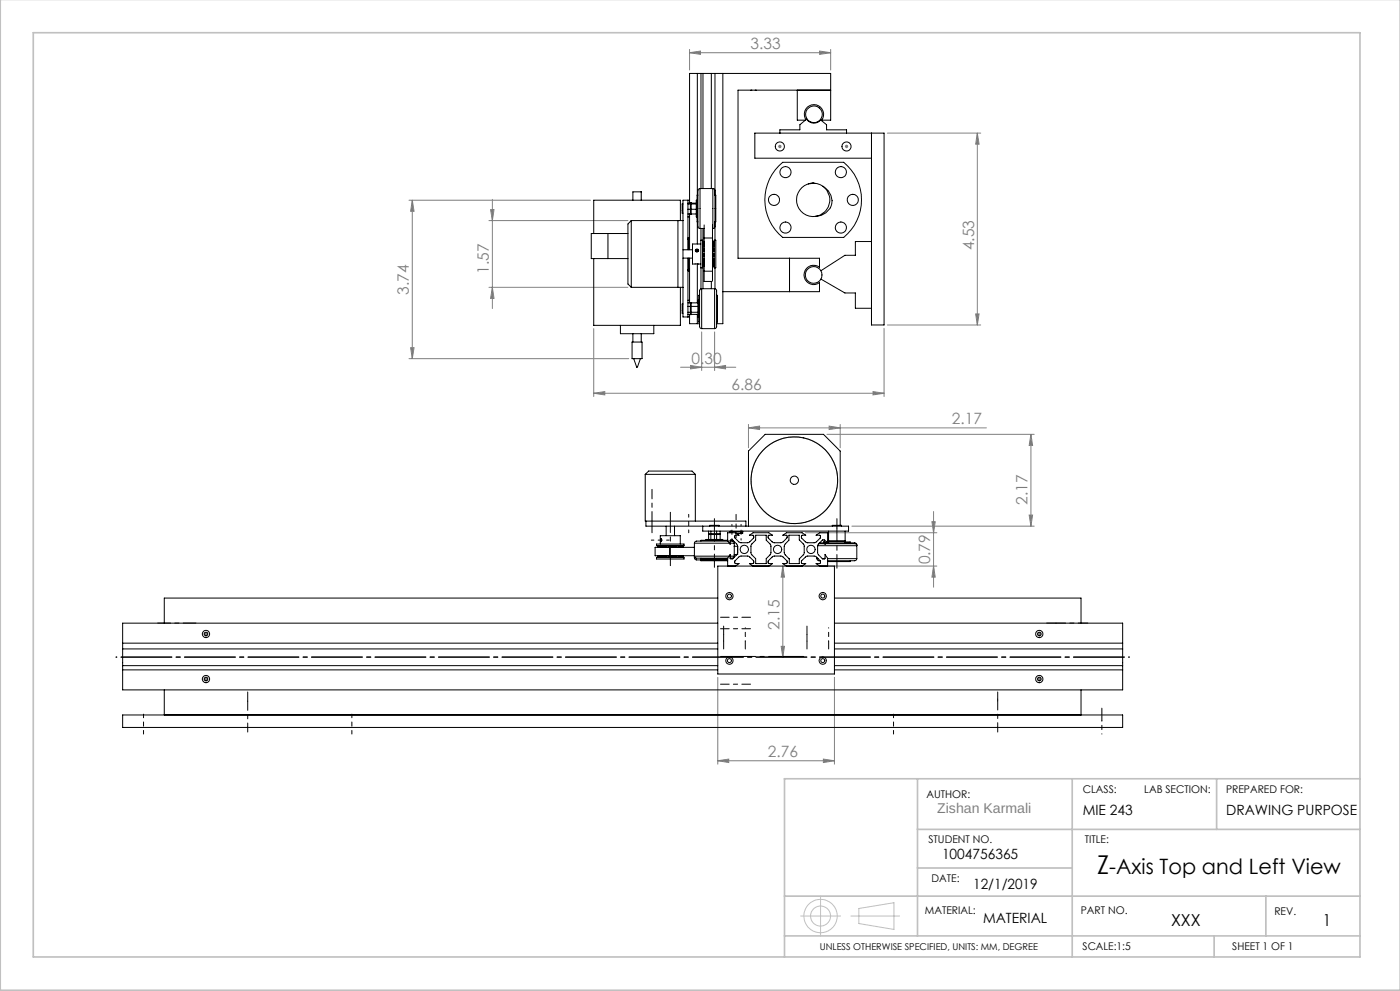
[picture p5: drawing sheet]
<svg xmlns="http://www.w3.org/2000/svg" width="420mm" height="297mm" viewBox="0 0 420 297" stroke-linecap="round" stroke-linejoin="round" font-family="sans-serif">
<g fill="none" stroke="#c0c0c0" stroke-width=".3">
<path d="M240.2 274.5h12M246.2 268.5v12M255.3 274.5h14.6M257.7 272.3l10.5-1.8v8l-10.5-1.7z"/>
<circle cx="246.2" cy="274.5" r="5"/>
<circle cx="246.2" cy="274.5" r="3"/>
</g>
<g fill="none" stroke="#808080" stroke-width=".3">
<path d="M206.9 15.8l3.2-.5v1zM206.9 14.8v6.2M206.9 15.8h42.3M245.9 15.3l3.3 .5-3.3 .5zM249.2 14.8v6.2M266.2 39.9h28M293.2 39.9v57.5M293.2 39.9l.5 3.3h-1zM147.7 59.8v32.7M233.5 43.9h1M233.6 43.5l.7 .7M234 43.4v1"/>
<path d="M234.3 43.5l-.7 .7M253.5 43.9h1M253.6 43.5l.7 .7M254 43.4v1M254.3 43.5l-.7 .7M122.7 60h54.4M123.7 60l.5 3.3h-1zM123.7 60v47.5M146.7 66.1h41.7M147.2 62.8h1l-.5 3.3zM146.7 86.1h41.7M147.7 86.1l.5 3.3h-1z"/>
<path d="M178.1 98.5v20.3M210.5 99.5v11.6M214.4 99.5v11.6M265.2 98.4v20.4M266.2 97.4h28M292.7 94.1h1l-.5 3.3zM122.7 107.5h65.9M123.2 104.2h1l-.5 3.3zM178.1 117.9l3.3-.5v1zM178.1 117.9h87.1M204.2 110.1h16.5M207.2 109.5l3.3 .6-3.3 .5z"/>
<path d="M214.4 110.1l3.3-.6v1.1zM261.9 117.4l3.3 .5-3.3 .5zM224.5 128.2l3.4-.5v1zM224.5 127.2v7M224.5 128.2h71.4M248.1 130.2h62.2M248.7 127.7l3.4 .5-3.4 .5zM252.1 127.2v7M309.3 130.2v27.5M309.3 130.2l.5 3.3h-1zM241.6 159.7h39.5M255.6 157.7h54.7"/>
<path d="M279.6 156.3h1l-.5 3.4zM280.1 153.3v22.7M308.8 154.4h1l-.5 3.3zM234.8 169.6v27.4M234.8 169.6l.5 3.4h-.9zM241.6 169.6h39.5M280.1 169.6l.5 3.4h-1zM61.3 190h1M61.5 189.6l.7 .8M61.8 189.5v1M62.2 189.6l-.7 .8M234.4 193.7h.9l-.5 3.3z"/>
<path d="M311.3 190h1M311.4 189.6l.7 .8M311.8 189.5v1M312.1 189.6l-.7 .8M61.3 203.5h1M61.5 203.2l.7 .7M61.8 203v1M62.2 203.2l-.7 .7M215.3 203v26M250.3 203v26M311.3 203.5h1M311.4 203.2l.7 .7"/>
<path d="M311.8 203v1M312.1 203.2l-.7 .7M215.3 228l3.3-.5v1zM215.3 228h35M247 227.5l3.3 .5-3.3 .5z"/>
<circle cx="238.3" cy="143.9" r="13"/>
</g>
<path d="M.1 -.1v296.9h419.9M10 9.8h398v277h-398zM275.2 233.4v47.1M321.7 233.4v53.4M365 233.4v15.2M408 233.4h-172.7v53.4M275.2 248.6h132.8M235.3 268.6h172.7M275.2 260.1h46.5M379.8 268.6v11.9M235.3 280.5h172.7M364.2 280.5v6.3" fill="none" stroke="#c0c0c0" stroke-width=".5"/>
<g fill="none" stroke="#000" stroke-width=".3" stroke-dasharray="15.2 1.3 1.3 1.3">
<path d="M195.6 156.2v3.5M214.3 157.7v-2.3M214.3 157.7v.6M251.1 157.7v-2.3M251.1 157.7v.6M217.1 192.1v-2M217.1 187.6v2.5M217.1 192.1v2.4M223.6 192.1v2.4M242.1 192.1v-2M242.1 187.6v2.5M242.1 192.1v2.4"/>
<path d="M248.6 192.1v2.4M316.8 186.7h-2.8M74.3 210.2v-2.8M299.3 209.5v-2.1M299.3 209.5v.5M330.6 216v-3.8"/>
</g>
<path d="M195.6 146.7v9.5M316.8 186.7h9.5M299.3 219.4v-9.4" fill="none" stroke="#000" stroke-width=".3" stroke-dasharray="15.2 1.3 1.3 1.3" stroke-dashoffset="12.4"/>
<path d="M251.1 170.3v-12" fill="none" stroke="#000" stroke-width=".3" stroke-dasharray="15.2 1.3 1.3 1.3" stroke-dashoffset="11.1"/>
<path d="M214.3 170v-11.7" fill="none" stroke="#000" stroke-width=".3" stroke-dasharray="15.2 1.3 1.3 1.3" stroke-dashoffset="11.3"/>
<path d="M219.6 161.9v-4.7M222.3 161.9v-4.7" fill="none" stroke="#000" stroke-width=".3" stroke-dasharray="15.2 1.3 1.3 1.3" stroke-dashoffset="14.8"/>
<path d="M200.8 161.9h-5.4" fill="none" stroke="#000" stroke-width=".3" stroke-dasharray="15.2 1.3 1.3 1.3" stroke-dashoffset="14.5"/>
<path d="M201.1 153.5v16" fill="none" stroke="#000" stroke-width=".3" stroke-dasharray="15.2 1.3 1.3 1.3" stroke-dashoffset="9.1"/>
<path d="M206.6 154.2v5.5" fill="none" stroke="#000" stroke-width=".3" stroke-dasharray="15.2 1.3 1.3 1.3" stroke-dashoffset="14.4"/>
<path d="M220.8 154.2v7" fill="none" stroke="#000" stroke-width=".3" stroke-dasharray="15.2 1.3 1.3 1.3" stroke-dashoffset="13.6"/>
<path d="M338.8 197h-304M338.8 196.9h-304" fill="none" stroke="#000" stroke-width=".3" stroke-dasharray="15.2 1.3 1.3 1.3" stroke-dashoffset="-1.5"/>
<path d="M216.2 196.7h25" fill="none" stroke="#000" stroke-width=".3" stroke-dasharray="15.2 1.3 1.3 1.3" stroke-dashoffset="4.6"/>
<path d="M216.2 188.4h9M216.2 185h9M216.2 205h9" fill="none" stroke="#000" stroke-width=".3" stroke-dasharray="15.2 1.3 1.3 1.3" stroke-dashoffset="12.6"/>
<path d="M58.8 186.7h-11.5" fill="none" stroke="#000" stroke-width=".3" stroke-dasharray="15.2 1.3 1.3 1.3" stroke-dashoffset="11.4"/>
<path d="M223.6 192.1v-4M248.6 192.1v-4" fill="none" stroke="#000" stroke-width=".3" stroke-dasharray="15.2 1.3 1.3 1.3" stroke-dashoffset="15.1"/>
<path d="M330.6 220v-4" fill="none" stroke="#000" stroke-width=".3" stroke-dasharray="15.2 1.3 1.3 1.3" stroke-dashoffset="15.2"/>
<path d="M43.1 220v-6M105.6 220v-6M268.1 220v-6" fill="none" stroke="#000" stroke-width=".3" stroke-dasharray="15.2 1.3 1.3 1.3" stroke-dashoffset="14.2"/>
<path d="M74.3 219.4v-9.2" fill="none" stroke="#000" stroke-width=".3" stroke-dasharray="15.2 1.3 1.3 1.3" stroke-dashoffset="12.5"/>
<g fill="#808080">
<path d="M214.4 110.1l3.3-.6v1.1zM207.2 109.5l3.3 .6-3.3 .5z"/>
<path d="M224.5 128.2l3.4-.5v1zM248.7 127.7l3.4 .5-3.4 .5zM215.3 228l3.3-.5v1zM247 227.5l3.3 .5-3.3 .5zM178.1 117.9l3.3-.5v1zM261.9 117.4l3.3 .5-3.3 .5z"/>
<path d="M206.9 15.8l3.2-.5v1zM245.9 15.3l3.3 .5-3.3 .5z"/>
<path d="M123.2 104.2h1l-.5 3.3zM123.7 60l.5 3.3h-1z"/>
<path d="M147.2 62.8h1l-.5 3.3zM147.7 86.1l.5 3.3h-1z"/>
<path d="M309.3 130.2l.5 3.3h-1zM308.8 154.4h1l-.5 3.3zM234.8 169.6l.5 3.4h-.9zM234.4 193.7h.9l-.5 3.3zM293.2 39.9l.5 3.3h-1zM292.7 94.1h1l-.5 3.3z"/>
<path d="M279.6 156.3h1l-.5 3.4zM280.1 169.6l.5 3.4h-1z"/>
</g>
<g fill="none" stroke="#000" stroke-width=".3">
<path d="M209.2 22v36.5M210.3 22h.6M210.3 22v34.5M210.3 22h-3.4v38.9M210.9 22h38.3v14h-2.7a2.89 2.89 0 0 0-2.2-4.6 2.89 2.89 0 0 0-2.5 4.5M210.9 22v34.5M213.4 22v34.5M214.5 22v36.5h.2l-.2 13.5M216.9 22v75h-1.9M225.2 27h.1M226.6 27h.1M234 39.9v-1h6v-1.5l2-1.7a2.63 2.63 0 0 0 4.2 .2l1.8 1.5v1.5h6v1"/>
<path d="M239.2 27v9h2.4M249.2 27h-27.8v50.4h24.5v2.7a2.9 2.9 0 0 0-3.9 .3 2.9 2.9 0 0 0 0 3.9 2.9 2.9 0 0 0 3.9 .4v2.7h-29M261.4 39.9v57.5h3.8v-57.5h-38.8v7.5h35M209.4 58.5h-.3v8h.3M210 56.5l-.6 .5v11l.6 .5M210 56.5v12M210 56.5h3.9M213.9 56.5l.6 .5v11l-.6 .5M213.9 56.5v12M233.6 49.7l1.2-1.1h18.3a14.6 14.6 0 0 1 0 22.6h-18.3a14.5 14.5 0 0 1-1.2-21.5zM240.6 56.2a5.5 5.5 0 0 1 6.2-.4 5.5 5.5 0 0 1 2.6 5.6l-.1 .3a5.5 5.5 0 0 1-5.5 3.2 5.5 5.5 0 0 1-4.8-4.2 4.9 4.9 0 0 1 1.6-4.5zM243.9 54.9l-1.4 .2"/>
<path d="M243.9 54.9l.5 .1M243.9 54.9l-.8 .2M246.9 55.8a5 5 0 0 1-1.1 8.8l-1.2 .2M178.1 77.5v20h26v-11.4M182.4 70v7.5M188.4 70h-11v7.5h11M189.4 66.1v20M189.4 66.1h15.5M189.4 66.1l-1 1v18l1 1M189.9 60v-2.5h2.5v2.5M203.4 66.1h.1M203.4 66.1v20"/>
<path d="M204.1 66.1v-6.1h-26v10M204.9 61.1h-.3v2.8h.3M204.9 74.9h2.9M204.9 77.4h2.9M206.4 61.1h.7M206.4 65h.5M206.4 71.8h.5M206.4 62.7h.7M206.4 64.1h.7M206.4 60.9h.7M206.4 60v14.9M206.4 77.4v17.6"/>
<path d="M206.5 71.3v3.6M206.5 77.4v3.8M206.5 71.3l-.1 .1M206.5 71.3h.4M206.9 60h-2v35h2M206.9 64.1v10.8M206.9 77.4v13.4M207.1 60.7h.3v3.6h-.3zM207.4 61.1h1.5M207.4 62.7h1.5M207.4 64.1h1.5M207.4 60.9h1.5"/>
<path d="M208.9 75.3h.3M209.1 74.8l.3 .3M209.1 74.9l-.4 .2M209.1 75l.1 .3h-.2v-.2l.2 .1zM209.1 74.8v.2M209.1 75h.1M209.1 60h-.2v5h.2M209.2 66.5v6.6M209.2 79.1v11.7M210 68.5h1.2M210.3 72h.4v8.3h-.4zM210.3 73.1h-2.5v6h2.5"/>
<path d="M210.3 68.5v3.5M210.7 75.3h.5M210.7 77.6h.5M210.7 73.9h.5M210.7 78.8h.5M210.7 72.9h.5M210.7 79.6h.5M210.7 72.4h.5M210.7 79.9h.5M210.7 77.5h.5M210.7 76.1h.5M210.7 76h.5"/>
<path d="M210.7 75.4h.5M210.7 77h.5M210.7 76.9h.5M210.7 76.8h.5M210.7 74.6h.5M210.7 74.5h.5M210.7 76.2h.5M210.7 74.8h.5M210.7 76.7h.5M210.7 74.9h.5M210.7 78.4h.5M210.7 78.2h.5"/>
<path d="M210.7 78h.5M210.7 77.9h.5M210.7 73.8h.5M210.7 73.4h.5M210.7 73.2h.5M210.7 73.6h.5M210.7 79.4h.5M210.7 79.3h.5M210.7 79h.5M210.7 72.6h.5M210.7 72.5h.5M210.7 79.8h.5"/>
<path d="M210.9 68.5v3.9M210.9 79.9v6.6M211.2 71.3v9.9M211.2 71.3h2.5M211.2 67.4v3.9M213.7 71.3v9.9M213.7 75.3h.5M213.7 77.6h.5M213.7 73.9h.5M213.7 78.8h.5M213.7 72.9h.5M213.7 79.6h.5"/>
<path d="M213.7 72.4h.5M213.7 79.9h.5M213.7 68.5h.2M213.7 67.4v3.9M213.7 77.5h.5M213.7 76.1h.5M213.7 76h.5M213.7 75.4h.5M213.7 77h.5M213.7 76.9h.5M213.7 76.8h.5M213.7 74.6h.5"/>
<path d="M213.7 74.5h.5M213.7 76.2h.5M213.7 74.8h.5M213.7 76.7h.5M213.7 74.9h.5M213.7 78.4h.5M213.7 78.2h.5M213.7 78h.5M213.7 77.9h.5M213.7 73.8h.5M213.7 73.4h.5M213.7 73.2h.5"/>
<path d="M213.7 73.6h.5M213.7 79.4h.5M213.7 79.3h.5M213.7 79h.5M213.7 72.6h.5M213.7 72.5h.5M213.7 79.8h.5M214.2 72h.5v8.3h-.5zM236.9 77.4v10M261.4 72.4h-4.8v4.1h-3.1l-7.2 4.6M186.1 97.5v2.5h10v-2.5M189.4 86.1h15.5"/>
<path d="M204.9 91.1h-.3v2.8h.3M206.4 90h.5M206.4 90.8h3M206.4 80.7h.5M206.4 81.1l.1 .1M206.4 93.6h.7M206.4 91.8h.7M206.4 94.2h.7M206.5 81.2h.4M206.9 94.2v2.8h3M207.1 90.7v3.6h.3v-3.6M207.4 93.6h2"/>
<path d="M207.4 91.8h2M207.4 94.2h2M209.2 94.2v2.8M209.4 90.8v4.2h.2M209.6 90h-.2v.8M209.9 88.5h-.3v8h.3M210.3 80.3v6.3M210.5 86.5l-.5 .2-.1 .5v10.7l.1 .4 .5 .2M210.5 86.5v12M210.5 86.5h3.9M210.5 98.5h3.9M213.4 84.3v2.2"/>
<path d="M213.7 84.3v-3h-2.5v3h2.2M214.4 86.5l.2 .1a.89 .89 0 0 1 .4 1.1v10.3l-.6 .5M214.4 86.5v12M214.5 80.3v6.2M215 88.5h.2v8h-.2M246.3 83.6l7.2 4.2h3.1v4.6h4.8M189.6 102.5h3v5h-3zM189.9 100v2.5M190.1 107.5l.9 2.5h.2l.9-2.5M192.4 100v2.5M193.6 142.2v14h30.2v1.5M193.6 142.2h15"/>
<path d="M193.6 142.2l1-1h13l1 1M193.8 156.2v1.5h60.8v1.5h-43.8v-1.5M199.8 157.7v2.8M202.4 157.7v2.8M208.6 142.2v14M212.5 159.9h.8M212.6 159.2v2.5M212.9 157.7v-.3h2.8v.3M213.3 159.9h2.8M213.3 159.2v.7M215 159.2v.7M216 159.2v2.5"/>
<path d="M219 159.3h3.8M219 159.3v.4M219.2 159.2l-.2 .1M219.6 159.2v.5M220.8 159.8h2M220.9 159.9h1.4M222.3 159.2v.7M222.7 159.2l.1 .1M222.8 159.8l-.5 .1M222.8 159.3v.5M248.6 159.2v3.5M249.7 157.7v-.3h2.7v.3"/>
<path d="M252.1 157.4v-22.2l-5-5h-17.5l-5.1 5v22.5M253.5 159.2v3.5M196.5 164v2.5M196.6 166.5h4.3M196.6 164h4.3M197 167h8.2v.5h-8.2zM197 163.1h8.2v.4h-8.2zM197.3 163.5v.5M197.3 166.5v.5M197.4 163.5v.5M197.4 166.5v.5M197.5 163.5v.5"/>
<path d="M197.5 166.5v.5M197.7 163.5v.5M197.7 166.5v.5M198 163.5v.5M198 166.5v.5M198.1 163.1v-2.6h6v2.6M198.2 163.5v.5M198.2 166.5v.5M198.2 161.4l.2 .2a.41 .41 0 0 1 .2 .4 .41 .41 0 0 1-.4 .3zM198.4 161.5v.8M198.4 163.5v.5M198.4 166.5v.5"/>
<path d="M198.5 163.5v.5M198.5 166.5v.5M198.6 163.5v.5M198.6 166.5v.5M199.1 163.5v.5M199.1 166.5v.5M199.3 163.5v.5M199.3 166.5v.5M199.5 163.5v.5M199.5 166.5v.5M199.6 163.5v.5M199.6 166.5v.5"/>
<path d="M200 163.5v.5M200 166.5v.5M200.6 163.5v.5M200.6 166.5v.5M200.7 163.5v.5M200.7 166.5v.5M200.8 163.5v.5M200.8 166.5v.5M200.9 164v2.5M200.9 166.5h7.4M200.9 164h7.4M200.9 163.5v.5"/>
<path d="M200.9 166.5v.5M201.3 163.5v.5M201.3 166.5v.5M201.4 163.5v.5M201.4 166.5v.5M201.5 163.5v.5M201.5 166.5v.5M201.6 163.5v.5M201.6 166.5v.5M202.2 163.5v.5M202.2 166.5v.5M202.6 163.5v.5"/>
<path d="M202.6 166.5v.5M202.8 163.5v.5M202.8 166.5v.5M203 163.5v.5M203 166.5v.5M203.1 163.5v.5M203.1 166.5v.5M203.6 163.5v.5M203.6 166.5v.5M203.8 163.5v.5M203.8 166.5v.5M204.1 163.5v.5"/>
<path d="M204.1 166.5v.5M204.2 163.5v.5M204.2 166.5v.5M204.5 163.5v.5M204.5 166.5v.5M204.7 163.5v.5M204.7 166.5v.5M204.8 163.5v.5M204.8 166.5v.5M208.3 167.2l.1 .3 .6 .3h9.3M208.3 167.2h.3M208.3 162.8h10.5"/>
<path d="M208.3 162.8v4.4M210.3 167.3v.2h8M210.3 167.8v.3h8M211.8 161.9v-.2h5v.2M212.5 160.2h.8M213.3 160.2h2.8M213.3 160.2v1.5M215 160.2v1.5M215.3 169.6h35v32.4h-35zM215.3 179.2h-166v7.6M218.3 161.9h-8v.3M218.3 162.2v-2.5h2.3l1.1 .7-1.2 .1-.1 .6 1.2 1.3 .6 .3h2.1l.6-.3 1.2-1.2v-.6l-.2-.2h-1.1l1.1-.7h4.7l1.1 .7-1.2 .1v.7l1.1 1.2 .6 .3h2.1l.6-.3 1.2-1.2v-.5l-.2-.3h-1.1l1.1-.7h4.7l1.1 .7h-1l-.3 .3 .1 .6 1.1 1.1 .6 .3h2.1l.6-.3 1.2-1.3v-.6l-1.3-.1 1.1-.7h2.4v2.3l-.8 1.1v-1.1l-.7-.2-1.5 1.7v2.4l1.4 1.5"/>
<path d="M218.3 162l.7 1.1 .1-1.2h.8l1.2 1.3 .2 .5M218.4 162.2h-9.4l-.6 .3-.1 .3M218.7 166.7h-10.4l.5 .6h9.5M219 166.7h1.3l-.4 .5-.9 .1M219 162.2l1 .1 .3 .5M219 162.8h1.3M219 167.2v-1l-.7 1.1v2.3M220 167.2h.1M220.3 162.8v4.2M220.3 163.7h1M220.6 169.6l1.1-.7h-1.1l-.2-.2 .1-.6 1.2-1.2 .5-.3 2.6 .2 1.3 1.4v.6l-1.3 .1 1.1 .7M221.3 165.6l-.2 .6-1.2 1.3h-.7l-.2-.3"/>
<path d="M221.3 163.7v2.5h-1M226.7 160.4h3.2v1.5l1.3 1.5v2.5l-1.3 1.5v1.5h-3.2v-1.5l-1.4-1.5v-2.4l1.4-1.6zM230.6 169.6l1.1-.7-1.2-.1v-.7l1.3-1.3 .4-.2h2.1l.6 .3 1.2 1.2v.6l-.2 .2h-1.1l1.1 .7M236.7 160.4h3.1v1.4l1.4 1.6 .1 2.4-1.5 1.7v1.4h-3v-1.4l-1.5-1.6v-2.4l1.4-1.6zM240.6 169.6l1.1-.7-1.2-.1v-.7l1.7-1.5 2.6 .2 1.3 1.4v.6l-1.3 .1 1.1 .7M245.1 167.4l.3 .6 .6 .1M245.1 167.4h.3M245.1 167.1v.3M245.6 162.9h1.9M245.9 162.7h1.6M246.7 167.4h.8v-1.2l.8 1.1v2.3M246.7 167.4h.8"/>
<path d="M247.5 162.4h-.4v.5M247.6 162.9h8.9l.5 .6h-11.7M247.8 162.7h8.7l.5 .6M248 162.4h.6M248.3 167.4h8.7M248.6 162.2h4.9zM250.3 179.2h74v7.6M253.5 162.4h1.6v.5M255.1 168.1v.2h-6.8M257 163.3h.1M257 167.4l-.1 .4a38.1 38.1 0 0 1-8.6 .3M257 163.3v4.1"/>
<path d="M36.8 194.5v5M36.8 199.5h178.5M36.8 194.5h178.5M36.8 199.5v7.3h300v-7.3M36.8 192.8h178.5M215.3 186.8h-178.5v7.7M250.3 199.5h86.5M250.3 194.5h86.5M250.3 186.8h86.5v7.7M250.3 192.8h86.5M336.8 194.5v5M36.8 214.3h300v3.7h-300z"/>
<path d="M36.8 200.8h178.5M49.3 206.8v7.5M250.3 200.8h86.5M324.3 206.8v7.5"/>
<circle cx="244.2" cy="34.3" r="2.5"/>
<circle cx="232.2" cy="59.9" r="1.67"/>
<circle cx="234" cy="43.9" r="1.37"/>
<circle cx="235.6" cy="51.6" r="1.68"/>
<circle cx="252.3" cy="51.6" r="1.68"/>
<circle cx="254" cy="43.9" r="1.37"/>
<circle cx="255.8" cy="59.9" r="1.67"/>
<circle cx="209.1" cy="75.1" r=".36"/>
<circle cx="209.1" cy="75.1" r=".49"/>
<circle cx="235.6" cy="68.2" r="1.68"/>
<circle cx="252.3" cy="68.2" r="1.68"/>
<circle cx="244.1" cy="82.4" r="2.5"/>
<circle cx="238.3" cy="143.9" r="1.26"/>
<circle cx="238.3" cy="143.9" r="13"/>
<circle cx="218.8" cy="178.6" r="1.1"/>
<circle cx="218.8" cy="178.7" r=".6"/>
<circle cx="223.3" cy="164.7" r="1.26"/>
<circle cx="233.3" cy="164.7" r="1.25"/>
<circle cx="243.3" cy="164.7" r="1.26"/>
<circle cx="246.8" cy="178.6" r="1.1"/>
<circle cx="246.8" cy="178.7" r=".6"/>
<circle cx="61.8" cy="190" r="1.09"/>
<circle cx="61.8" cy="190" r=".55"/>
<circle cx="218.8" cy="198" r=".6"/>
<circle cx="218.8" cy="198" r="1.11"/>
<circle cx="246.8" cy="198" r=".6"/>
<circle cx="246.8" cy="198" r="1.11"/>
<circle cx="311.8" cy="190" r="1.1"/>
<circle cx="311.8" cy="190" r=".56"/>
<circle cx="61.8" cy="203.5" r="1.09"/>
<circle cx="61.8" cy="203.5" r=".54"/>
<circle cx="311.8" cy="203.5" r="1.1"/>
<circle cx="311.8" cy="203.5" r=".55"/>
</g>
<text font-size="7.8" x="329.1" y="261.9">Z</text>
<text font-size="6.3" x="332.8" y="261.9">-Axis Top and Left View</text>
<g font-size="4.9">
<text x="351.3" y="277.5">XXX</text>
<text x="396.8" y="277.5">1</text>
</g>
<g font-size="4.7" fill="#808080">
<text x="225.2" y="14.8">3.33</text>
<text x="292.2" y="75" transform="rotate(-90 292.2 75)">4.53</text>
<text x="146.7" y="82" transform="rotate(-90 146.7 82)">1.57</text>
<text x="122.7" y="88.4" transform="rotate(-90 122.7 88.4)">3.74</text>
<text x="207.4" y="109">0.30</text>
<text x="219.5" y="116.8">6.86</text>
<text x="285.6" y="127.2">2.17</text>
<text x="308.3" y="151.3" transform="rotate(-90 308.3 151.3)">2.17</text>
<text x="279.1" y="169.2" transform="rotate(-90 279.1 169.2)">0.79</text>
<text x="233.9" y="188.7" transform="rotate(-90 233.9 188.7)">2.15</text>
<text x="230.3" y="227">2.76</text>
</g>
<text font-size="4.2" fill="#818181" x="281.2" y="243.7">Zishan Karmali</text>
<g font-size="4.2">
<text x="324.8" y="244.4">MIE 243</text>
<text x="367.8" y="244.4">DRAWING PURPOSE</text>
<text x="282.6" y="257.3">1004756365</text>
<text x="292" y="266.5">12/1/2019</text>
<text x="294.9" y="276.5">MATERIAL</text>
</g>
<g font-size="3.2">
<text x="277.9" y="239">AUTHOR:</text>
<text x="324.8" y="237.6">CLASS:</text>
<text x="343.3" y="237.6">LAB SECTION:</text>
<text x="367.8" y="237.6">PREPARED FOR:</text>
<text x="278.5" y="252.8">STUDENT NO.</text>
<text x="325.5" y="252.8">TITLE:</text>
<text x="279.4" y="264.3">DATE:</text>
<text x="277.5" y="274">MATERIAL:</text>
<text x="324.3" y="274">PART NO.</text>
<text x="382.3" y="274.2">REV.</text>
<text x="324.8" y="284.6">SCALE:1:5</text>
<text x="369.7" y="284.6">SHEET 1 OF 1</text>
</g>
<text font-size="2.8" x="245.9" y="284.6">UNLESS OTHERWISE SPECIFIED, UNITS: MM, DEGREE</text>
</svg>
